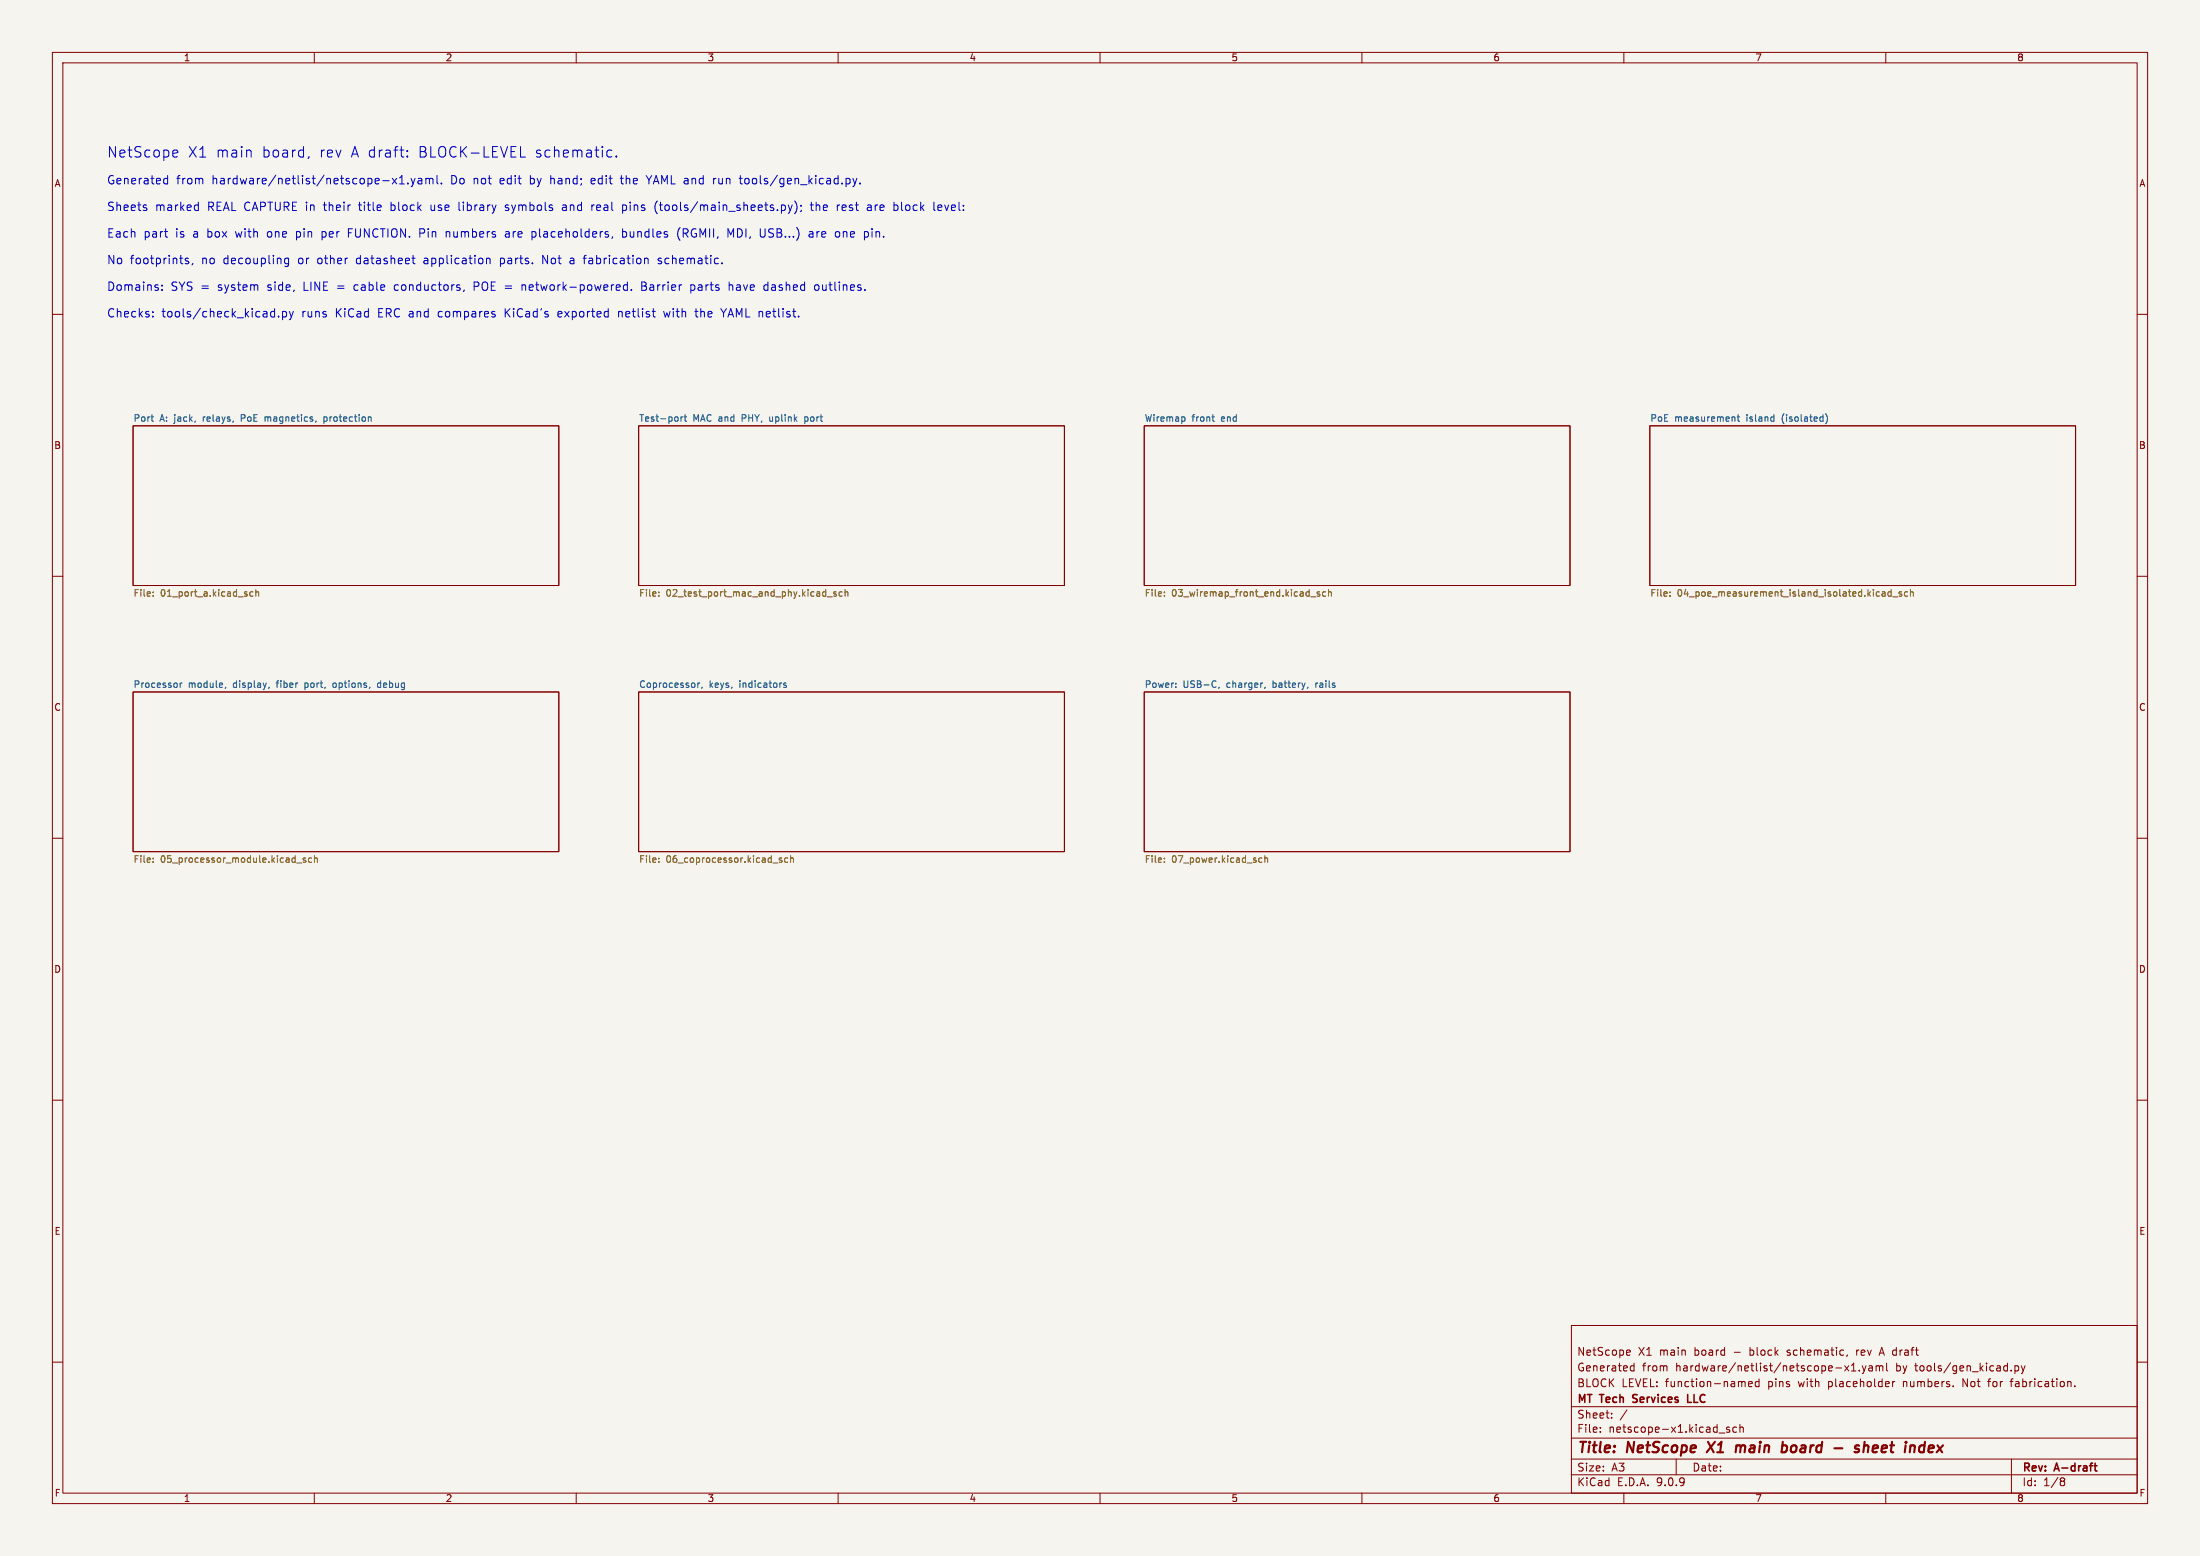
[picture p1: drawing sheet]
<svg xmlns="http://www.w3.org/2000/svg" width="420mm" height="297mm" viewBox="0 0 420 297" stroke-linecap="round" stroke-linejoin="round" font-family="sans-serif">
<path d="M0 0h420v297h-420z" fill="#f5f4ef" stroke="#f5f4ef" stroke-width=".19"/>
<g fill="none" stroke="#840000" stroke-width=".19">
<path d="M10 10h400v277h-400zM12 12h396v273h-396zM60 10v2M110 10v2M160 10v2M210 10v2M260 10v2M310 10v2M360 10v2M10 60h2M408 60h2M25.4 81.3h81.3v30.5h-81.3z"/>
<path d="M121.9 81.3h81.3v30.5h-81.3zM218.4 81.3h81.3v30.5h-81.3zM315 81.3h81.2v30.5h-81.2zM10 110h2M408 110h2M25.4 132.1h81.3v30.5h-81.3zM121.9 132.1h81.3v30.5h-81.3zM218.4 132.1h81.3v30.5h-81.3zM10 160h2M408 160h2M10 210h2M408 210h2"/>
<path d="M300 253h108v32h-108zM310.7 257.7l.5 .1v.2l-.7 .2M311.2 258.6l-.5 .1M352.7 258.6l-.2 .3M354.4 257.7v1M354.6 257.8l-.2 .2M358.9 258.3h.7M359.2 257.2l-.5 1.5M10 260h2M300 278.5h108M300 274.5h108M300 268.5h108"/>
<path d="M305.5 273.2v.2M305.5 272.5v.1M307.7 270.5v.2M307.7 269.8v.1M310.6 269.1l-1.3 1.9M311.4 261.6h.5M311.4 260.8h.5M311.9 260.2v1.5M320 278.5v3M328.2 273.5h1.1M330.2 272.5l-.4-.1-.2 .2 .1 .2 .5 .2v.3h-.6M331.5 272.5l-.4-.1-.3 .3 .1 .6h.6"/>
<path d="M332.2 272.5l.2-.1 .3 .1 .1 .9M332.2 271.9v1.5M332.9 263.7l.3 .2v.8M333.8 264.2l.7-.2-.1-.2-.4-.1-.2 .2 .1 .7h.5M335.8 263.8l-.4-.1-.3 .3 .1 .6h.6M335.8 263.2v1.5M352.2 260.7l.7 1M352.9 260.7l-.7 1M353.4 261.7h.9M353.4 260.6l.5-.4v1.5M354.9 261.5v.2M355.5 260.7l.4 1"/>
<path d="M355.9 261.7l-.4 .5M356.2 260.7l-.3 1M356.8 260.8h.6v.9M357.4 261l-.5 .1a.29 .29 0 0 0-.2 .3 .29 .29 0 0 0 .2 .3l.5-.1M358.2 260.8l.4-.1 .2 .2M358.2 260.7v1M358.8 260.9l.2-.2 .4 .1v.9M358.8 260.9v.8M360.2 260.2v1.3l.2 .2M361.3 263.7v1M361.7 263.7l-.3 .1-.1 .2M374.7 264.7v-1.5l.9 1.5"/>
<path d="M379.4 263.7h.6M379.9 263.2l-.2 .2v1.3M383.7 263.7h.6M383.9 261.5v.2M384 278.5v6.5M384.3 263.2l-.4 .2v1.3M384.7 260.8l.4-.1 .3 .3-.2 .6h-.5M384.7 260.7v1.5M385.9 260.7l.3 1M386.2 261.7l-.3 .5M386.6 260.7l-.4 1M396.1 264.5v.2"/>
<path d="M408 260h2M60 285v2M110 285v2M160 285v2M210 285v2M260 285v2M300 281.5h108M310 285v2M360 285v2M393.6 282.1l.4 .1 .2 .2-.3 .3M393.6 282.7h.3M393.9 282.7l.2 .2 .1 .4-.2 .2-.4 .1"/>
</g>
<path d="M311.7 267.6l.2 .1M311.8 266.3v.5M322.2 266.2v1.5h.7M399.8 279.8h.5M400 279.3v1.3l.3 .2" fill="none" stroke="#840000" stroke-width=".3"/>
<path d="M327.4 275.2l-1.6 2M331.5 275.9l-.2 1.3M332.3 276a.57 .57 0 0 0-.8 .1M332.3 276.2l-.1 1M340.5 275.9h.3l.3 .2v.7a.66 .66 0 0 1-.8 .4M350.2 276.4h1.5M354.3 276h.6M355.9 276.1a.49 .49 0 0 1 .8 .1l-.1 1M356 275.2l-.3 2M366.5 277.1h.8M366.6 276h.8M367.5 275.2l-.3 2" fill="none" stroke="#840000" stroke-width=".4"/>
<g fill="none" stroke="#006464" stroke-width=".19">
<path d="M28.8 79.6h.5M50.6 79.6v.8M50.8 79.6l-.2 .1M61.8 79.6v1.2M62.2 79.6h-.4M130 79.6v.8M130.4 79.6l-.4 .2M130.6 79.6h.5M130.8 79.1v1.1l.3 .2M153.6 79.6v1.2M153.8 79.6h-.2M226 79.6l.2 .2v.4l-.2 .2"/>
<path d="M231.4 79.6h.4M331 79.6l.2 .2v.6M331.6 79.6h.5M331.8 79.1v1.1l.3 .2M348.5 79a1.46 1.46 0 0 1 0 1.9M29.2 80.4h.1M60.3 80.4l-.1 .2M61.8 80.4h.4M153.6 80.4h.2M231.6 80.4h.2M34.4 130.4v.8M34.8 130.4l-.4 .2"/>
<path d="M43.1 131.2l-.1 .2M51.4 131.2l-.1 .2M63.7 130.4l-.2 .2 .2 .6M72.6 130.4h-.4l-.1 .2v.5l.5 .1M133.2 130.4v.8M133.6 130.4l-.4 .2M134.1 131.2l-.2 .2M150.1 130.4h-.3l-.2 .2 .1 .1 .4 .2v.3h-.5M224.5 131.1v.1M224.5 130.4v.2M232.8 131.2l-.2 .2M241.5 131.2l-.1 .2"/>
<path d="M249.7 131.2l-.1 .2"/>
</g>
<g fill="none" stroke="#725600" stroke-width=".19">
<path d="M29.2 113v.1M29.2 113.7v.1M48.3 113h-.4l-.2 .2 .1 .5h.5M48.8 113.1l.2-.1h.3l.1 .8M48.8 112.5v1.3M125.8 113v.1M125.8 113.7v.1M157.9 113.9h1M159.6 113h-.3l-.1 .1v.2l.4 .1v.3h-.4M160.8 113h-.4l-.2 .2 .1 .5h.5M161.3 113.1l.2-.1h.3l.1 .8M161.3 112.5v1.3"/>
<path d="M222.3 113.7v.1M222.3 113v.1M250.2 113.9h1M251.9 113h-.3l-.2 .1 .1 .2 .4 .1v.3h-.5M253.1 113h-.4l-.2 .2 .1 .5h.5M253.6 113.1l.2-.1h.3l.1 .8M253.6 112.5v1.3M318.8 113.7v.1M318.8 113v.1M359.3 113.7h.6M359.3 113h.5l.1 .8M359.9 113.3l-.6 .1"/>
<path d="M361 113h-.3l-.3 .2 .1 .5h.5M361 112.5v1.3M361.3 113.9h1M363 113h-.3l-.2 .1 .1 .2 .4 .1v.3h-.5M364.2 113h-.4l-.2 .2 .1 .5h.5M364.7 113.1l.2-.1h.3l.1 .8M364.7 112.5v1.3M29.2 164.5v.1M29.2 163.8v.1M56.6 164.7h1M58.3 163.8h-.3l-.1 .1v.2l.4 .1v.3h-.4M59.5 163.8h-.4l-.2 .2 .1 .5h.5"/>
<path d="M60 163.9l.2-.1h.3l.1 .8M60 163.3v1.3M125.8 164.5v.1M125.8 163.8v.1M149.2 163.8h-.3l-.1 .1v.2l.4 .1v.3h-.4M150.4 163.8h-.4l-.2 .2 .1 .5h.5M150.9 163.9l.2-.1h.3l.1 .8M150.9 163.3v1.3M222.3 163.8v.1M222.3 164.5v.1M240.9 163.8h-.3l-.3 .2 .1 .5h.5M241.5 163.9l.1-.1h.3l.1 .8"/>
<path d="M241.5 163.3v1.3"/>
</g>
<g fill="none" stroke="#0000c2" stroke-width=".19">
<path d="M27.8 39.7l.2 .2-.2 .3M27.8 39.1l.2 .1M31.4 35h.6M31.4 34.1h.6M32 33.5v1.6M33.3 28.6l.5 .1 .1 .4-.9 .2M33.8 29.9l-.5 .1M37.4 39.1l.5 .1M37.9 38.6v1.6M59 29.9l-.2 .4M74.9 34l.8 1.1M75.7 34l-.8 1.1"/>
<path d="M76.3 35.1h.9M76.3 34l.4-.5v1.6M77.8 29.8v.2M77.8 28.7v.2M77.9 35v.1M78.5 34l.4 1.1M78.9 35.1l-.2 .4-.2 .1M79.2 34l-.3 1.1M79.8 34.1h.7v1M80.5 34.4l-.5 .1a.31 .31 0 0 0-.2 .3 .31 .31 0 0 0 .2 .3l.5-.1M81.3 34.2l.5-.2 .2 .3M81.3 34v1.1"/>
<path d="M82 34.3l.2-.3 .4 .1 .1 1M82 34.3v.8M83.4 33.5v1.4l.3 .2M84.3 35v.1M87.6 38.6v1.4l.2 .2M96.9 39.1h-.2l-.2 .2v.3l.4 .1M99.4 30h.9M107.9 39.1l-.5 .1M108 39.6h-.4a.31 .31 0 0 0-.3 .3 .31 .31 0 0 0 .3 .3h.4M112.9 34.1v.9M113 39.1v1.1M113.4 39.1l-.3 .1-.1 .2"/>
<path d="M113.6 34.4l-.8 .2M116.2 28.6l.6 .1M116.8 29.9l-.6 .1M117.7 29.8v.2M118.4 34h.6M118.6 33.5l.1 1.5M118.9 39.1v1.6M118.9 39.2l.4-.1 .2 .2M123.4 33.5l.5 .8M125.5 38.4a1.84 1.84 0 0 0 0 2.4M136.2 34v1.1M136.7 34l-.3 .1-.2 .2"/>
<path d="M141.1 34h.6M141.3 33.5v1.4l.4 .2M150.5 39.1l.4 1.1M151.2 39.1l-.3 1.1M151.7 38.4a1.83 1.83 0 0 1 0 2.4M152.9 39.2v.1M154.7 39.1h.6M154.9 38.6v1.4l.4 .2M160.2 39.1h.1M161 39.1l-.2 .2v.7l.2 .2M161.5 39.5l-.7 .2M162.8 34l.4 1.1"/>
<path d="M163.2 35.1l-.2 .4-.2 .1M163.6 34l-.4 1.1M164.2 35v.1M165.8 39.1h.3l.2 .2v.9M166.3 39.5l-.5 .1M171.4 39.3v.7M179.8 39.3l-.2-.2h-.3l-.3 .2 .1 .8h.6M179.8 39.5l-.8 .2M29.2 59.5v.2M30.9 55.3v.1M30.9 54.4v.2M31.4 44.2h.6"/>
<path d="M31.8 45.3h.2M36 49.4l-.4-.1-.2 .2v.2l.6 .2v.4h-.6M36.8 50.3l-.2 .3M37.9 40.1l-.5 .1M52 59.4l.4 .1M52.4 58.9v1.6M53.9 59.5l.5-.1 .3 .3v.5l-.1 .2h-.7M53.9 59.4v1.6M55.1 49.4l-.5-.1-.3 .3v.4l.2 .3h.6M55.1 49.3v1.3l-.3 .3-.4-.1M55.2 59.4l.4 1.1M56 59.4l-.4 1.1"/>
<path d="M66.5 44.4h.5M67.3 43.7h-.8v1.6M75.4 54.5v.8M78.6 49.3h.6M78.9 50.3h.3M80.2 44.5h.6M80.8 43.7h-.6v1.6M85.2 44.2v1.1M85.6 44.2l-.4 .2M88.6 55.3l-.1 .4M90.5 54.7h.6M91.1 53.8h-.6v1.6"/>
<path d="M92.9 49.4l.2-.1 .4 .1 .1 .9M92.9 49.3v1M96.5 40.1l.4 .1M96.5 44.3h.6M97.1 44.7h-.4a.31 .31 0 0 0-.3 .3 .31 .31 0 0 0 .3 .3h.4M99.7 54.4v1M100.1 54.4l-.4 .1M101.6 44.3l.4-.1 .2 .2M102.2 45.1l-.2 .2-.4-.1M103.6 50.3v-1.6l.9 1.6M106.6 59.5v.9M107.3 59.8l-.8 .2"/>
<path d="M109.3 49.3l-.4 .1M109.4 49.7h-.4a.31 .31 0 0 0-.2 .3 .31 .31 0 0 0 .2 .3h.4M111.3 49.3h.6M111.9 48.7l-.3 .1M117 45.2l-.2 .3M118.1 59.4v1.1M118.3 59.4l-.2 .2M118.9 44.3l.4-.1 .3 .3v.5l-.1 .2h-.6M118.9 43.7v1.6M119.5 40l-.2 .2-.4-.1M119.8 54.4h-.5l-.3 .3v.4l.2 .2h.6M119.8 53.8v1.6"/>
<path d="M120.5 55.3v.1M122.5 54.6h.5M123 54.6l.3 .1M123.2 53.9l-.7-.1v1.6h.6M123.2 54.5l-.2 .1M123.3 49.3h.2l.2 .2v.8M125.6 50.3h.6M126.2 49.4l-.3-.1-.3 .2 .1 .2 .5 .2M126.7 59.4l.3 1.1M129.8 43.4a1.84 1.84 0 0 0 0 2.5M131.9 54.4h.4l.3 .1M131.9 54.4v1.6"/>
<path d="M132.6 55.3l-.3 .1-.4-.1M132.6 59.4h.7M132.9 58.9v1.4l.4 .2M137.6 58.9l.5 .8M138.1 59.7v.8M138.7 58.9l-.6 .8M139 43.7l.5 1.1 .5-1.1v1.6M139.2 54.5l.2-.1h.4l.1 1M139.2 53.8v1.6M146.1 43.7v1.3l-.2 .2M146.1 54.4h.5M146.6 55.3l-.5 .1"/>
<path d="M146.6 53.8v1.6M150.9 40.2l-.2 .4-.2 .1M153 40.1l-.2 .3M154.7 44.2h.3l.2 .2v.9M155.2 45.2l-.5 .1M155.2 44.6l-.5 .1M155.6 54.5l.2-.1 .5 .1v.6l-.1 .2-.4 .1-.2-.1zM166.3 40.1l-.5 .1M166.5 43.7v.1M166.5 44.2v1.1M29.2 60.4v.1M52.4 60.4l-.4 .1"/>
<path d="M53.2 60.4v.1M55.6 60.5l-.1 .4-.3 .1"/>
</g>
<g font-size="2.8" fill="#0000c2">
<text x="20.3" y="30.2">NetScope</text>
<text x="35.8" y="30.2">X1</text>
<text x="41.2" y="30.2">main</text>
<text x="50" y="30.2">board,</text>
<text x="61" y="30.2">rev</text>
<text x="67.1" y="30.2">A draft:</text>
<text x="80.1" y="30.2">BLOCK-LEVEL</text>
<text x="102.4" y="30.2">schematic.</text>
</g>
<g font-size="2.8" fill="#840000">
<text x="301" y="277.9">Title:</text>
<text x="310.6" y="277.9">NetScope</text>
<text x="326.9" y="277.9">X1</text>
<text x="333" y="277.9">main</text>
<text x="342.6" y="277.9">board</text>
<text x="353.4" y="277.9">-</text>
<text x="358.2" y="277.9">sheet</text>
<text x="368.5" y="277.9">index</text>
</g>
<g font-size="2.2" fill="#0000c2">
<text x="20.3" y="35.3">Generated</text>
<text x="33.6" y="35.3">from</text>
<text x="40.5" y="35.3">hardware/netlist/netscope-x1.yaml.</text>
<text x="86.2" y="35.3">Do not</text>
<text x="95.7" y="35.3">edit</text>
<text x="101.6" y="35.3">by</text>
<text x="105.6" y="35.3">hand;</text>
<text x="113.5" y="35.3">edit</text>
<text x="119.4" y="35.3">the</text>
<text x="124.5" y="35.3">YAML and</text>
<text x="137.4" y="35.3">run</text>
<text x="142.6" y="35.3">tools/gen_kicad.py.</text>
<text x="20.3" y="40.4">Sheets</text>
<text x="29.6" y="40.4">marked</text>
<text x="39.6" y="40.4">REAL CAPTURE in</text>
<text x="62.1" y="40.4">their</text>
<text x="69" y="40.4">title</text>
<text x="75.1" y="40.4">block</text>
<text x="82.9" y="40.4">use</text>
<text x="88.4" y="40.4">library</text>
<text x="97.4" y="40.4">symbols</text>
<text x="108.5" y="40.4">and</text>
<text x="114.2" y="40.4">real</text>
<text x="120.2" y="40.4">pins</text>
<text x="126.5" y="40.4">(tools/main_sheets.py);</text>
<text x="156.5" y="40.4">the</text>
<text x="161.6" y="40.4">rest</text>
<text x="167.5" y="40.4">are</text>
<text x="172.7" y="40.4">block</text>
<text x="180.4" y="40.4">level:</text>
<text x="20.3" y="45.5">Each</text>
<text x="27.4" y="45.5">part</text>
<text x="33.5" y="45.5">is</text>
<text x="37" y="45.5">a</text>
<text x="39.8" y="45.5">box</text>
<text x="45.3" y="45.5">with</text>
<text x="51.5" y="45.5">one</text>
<text x="57.1" y="45.5">pin</text>
<text x="62.1" y="45.5">per</text>
<text x="67.3" y="45.5">FUNCTION.</text>
<text x="81" y="45.5">Pin</text>
<text x="86.2" y="45.5">numbers</text>
<text x="97.7" y="45.5">are</text>
<text x="102.9" y="45.5">placeholders,</text>
<text x="120.3" y="45.5">bundles</text>
<text x="130.9" y="45.5">(RGMII,</text>
<text x="140.7" y="45.5">MDI,</text>
<text x="147" y="45.5">USB...)</text>
<text x="156.5" y="45.5">are</text>
<text x="161.7" y="45.5">one</text>
<text x="167.3" y="45.5">pin.</text>
<text x="20.3" y="50.6">No</text>
<text x="24.8" y="50.6">footprints,</text>
<text x="38.5" y="50.6">no</text>
<text x="42.8" y="50.6">decoupling</text>
<text x="57.1" y="50.6">or</text>
<text x="60.9" y="50.6">other</text>
<text x="68.5" y="50.6">datasheet</text>
<text x="81.5" y="50.6">application</text>
<text x="96.2" y="50.6">parts.</text>
<text x="104.4" y="50.6">Not</text>
<text x="109.8" y="50.6">a</text>
<text x="112.6" y="50.6">fabrication</text>
<text x="126.9" y="50.6">schematic.</text>
<text x="20.3" y="55.6">Domains:</text>
<text x="32.6" y="55.6">SYS =</text>
<text x="41.7" y="55.6">system</text>
<text x="51.3" y="55.6">side,</text>
<text x="58.3" y="55.6">LINE</text>
<text x="64.8" y="55.6">=</text>
<text x="68.1" y="55.6">cable</text>
<text x="76" y="55.6">conductors,</text>
<text x="91.3" y="55.6">POE =</text>
<text x="100.7" y="55.6">network-powered.</text>
<text x="123.7" y="55.6">Barrier</text>
<text x="133.2" y="55.6">parts</text>
<text x="140.6" y="55.6">have</text>
<text x="147.5" y="55.6">dashed</text>
<text x="157.3" y="55.6">outlines.</text>
<text x="20.3" y="60.7">Checks:</text>
<text x="30.8" y="60.7">tools/check_kicad.py</text>
<text x="57.6" y="60.7">runs</text>
<text x="64.2" y="60.7">KiCad</text>
<text x="72.4" y="60.7">ERC and</text>
<text x="84.1" y="60.7">compares</text>
<text x="96.9" y="60.7">KiCad's</text>
<text x="107.2" y="60.7">exported</text>
<text x="118.8" y="60.7">netlist</text>
<text x="127.7" y="60.7">with</text>
<text x="133.9" y="60.7">the</text>
<text x="139" y="60.7">YAML netlist.</text>
</g>
<g font-size="2.1" fill="#840000">
<text x="301" y="262">Generated</text>
<text x="301" y="259">NetScope</text>
<text x="312.7" y="259">X1</text>
<text x="313.5" y="262">from</text>
<text x="316.9" y="259">main</text>
<text x="319.9" y="262">hardware/netlist/netscope-x1.yaml</text>
<text x="323.6" y="259">board</text>
<text x="331.3" y="259">-</text>
<text x="334.4" y="259">block</text>
<text x="341.7" y="259">schematic,</text>
<text x="355.1" y="259">rev</text>
<text x="359.7" y="259">A draft</text>
<text x="362.1" y="262">by</text>
<text x="365.9" y="262">tools/gen_kicad.py</text>
<text x="301" y="268.2">MT</text>
<text x="301" y="265">BLOCK</text>
<text x="305.6" y="268.2">Tech</text>
<text x="309.6" y="265">LEVEL: function-named</text>
<text x="312.4" y="268.2">Services</text>
<text x="323.4" y="268.2">LLC</text>
<text x="337.7" y="265">pins</text>
<text x="343.6" y="265">with</text>
<text x="349.4" y="265">placeholder</text>
<text x="363.9" y="265">numbers.</text>
<text x="375.4" y="265">Not</text>
<text x="380.5" y="265">for</text>
<text x="384.9" y="265">fabrication.</text>
<text x="301" y="273.7">File:</text>
<text x="301" y="271">Sheet:</text>
<text x="307.1" y="273.7">netscope-x1.kicad_sch</text>
<text x="301" y="281.1">Size:</text>
<text x="307.6" y="281.1">A3</text>
<text x="323" y="281.1">Date:</text>
<text x="386" y="281.3">Rev:</text>
<text x="392.4" y="281.3">A-draft</text>
<text x="301" y="283.9">KiCad</text>
<text x="308.7" y="283.9">E.D.A.</text>
<text x="316.3" y="283.9">9.0.9</text>
<text x="386" y="283.9">Id:</text>
<text x="390.1" y="283.9">1/8</text>
</g>
<g font-size="1.8" fill="#840000">
<text x="35" y="11.9">1</text>
<text x="85" y="11.9">2</text>
<text x="135" y="11.9">3</text>
<text x="185" y="11.9">4</text>
<text x="235" y="11.9">5</text>
<text x="285" y="11.9">6</text>
<text x="335" y="11.9">7</text>
<text x="385" y="11.9">8</text>
<text x="10.3" y="35.9">A</text>
<text x="408.3" y="35.9">A</text>
<text x="10.3" y="85.9">B</text>
<text x="408.2" y="85.9">B</text>
<text x="10.3" y="135.9">C</text>
<text x="408.2" y="135.9">C</text>
<text x="10.3" y="185.9">D</text>
<text x="408.2" y="185.9">D</text>
<text x="10.3" y="235.9">E</text>
<text x="408.3" y="235.9">E</text>
<text x="10.3" y="285.9">F</text>
<text x="35" y="286.9">1</text>
<text x="85" y="286.9">2</text>
<text x="135" y="286.9">3</text>
<text x="185" y="286.9">4</text>
<text x="235" y="286.9">5</text>
<text x="285" y="286.9">6</text>
<text x="335" y="286.9">7</text>
<text x="385" y="286.9">8</text>
<text x="408.3" y="285.9">F</text>
</g>
<g font-size="1.8" fill="#006464">
<text x="25.4" y="80.6">Port</text>
<text x="30.5" y="80.6">A: jack,</text>
<text x="39" y="80.6">relays,</text>
<text x="46.5" y="80.6">PoE</text>
<text x="51.2" y="80.6">magnetics,</text>
<text x="62.7" y="80.6">protection</text>
<text x="121.9" y="80.6">Test-port</text>
<text x="132.3" y="80.6">MAC and</text>
<text x="141.9" y="80.6">PHY,</text>
<text x="147.3" y="80.6">uplink</text>
<text x="154.3" y="80.6">port</text>
<text x="218.4" y="80.6">Wiremap</text>
<text x="227.5" y="80.6">front</text>
<text x="233.2" y="80.6">end</text>
<text x="315" y="80.6">PoE</text>
<text x="319.7" y="80.6">measurement</text>
<text x="333.5" y="80.6">island</text>
<text x="340.4" y="80.6">(isolated)</text>
<text x="25.4" y="131.4">Processor</text>
<text x="35.9" y="131.4">module,</text>
<text x="44.6" y="131.4">display,</text>
<text x="53.1" y="131.4">fiber</text>
<text x="58.6" y="131.4">port,</text>
<text x="64.2" y="131.4">options,</text>
<text x="72.9" y="131.4">debug</text>
<text x="121.9" y="131.4">Coprocessor,</text>
<text x="135.4" y="131.4">keys,</text>
<text x="141.3" y="131.4">indicators</text>
<text x="218.4" y="131.4">Power:</text>
<text x="225.8" y="131.4">USB-C,</text>
<text x="234.3" y="131.4">charger,</text>
<text x="243.2" y="131.4">battery,</text>
<text x="251.6" y="131.4">rails</text>
</g>
<g font-size="1.8" fill="#725600">
<text x="25.4" y="114.2">File:</text>
<text x="30.6" y="114.2">01_port_a.kicad_sch</text>
<text x="121.9" y="114.2">File:</text>
<text x="127.1" y="114.2">02_test_port_mac_and_phy.kicad_sch</text>
<text x="218.4" y="114.2">File:</text>
<text x="223.7" y="114.2">03_wiremap_front_end.kicad_sch</text>
<text x="315" y="114.2">File:</text>
<text x="320.2" y="114.2">04_poe_measurement_island_isolated.kicad_sch</text>
<text x="25.4" y="165">File:</text>
<text x="30.6" y="165">05_processor_module.kicad_sch</text>
<text x="121.9" y="165">File:</text>
<text x="127.1" y="165">06_coprocessor.kicad_sch</text>
<text x="218.4" y="165">File:</text>
<text x="223.7" y="165">07_power.kicad_sch</text>
</g>
</svg>
